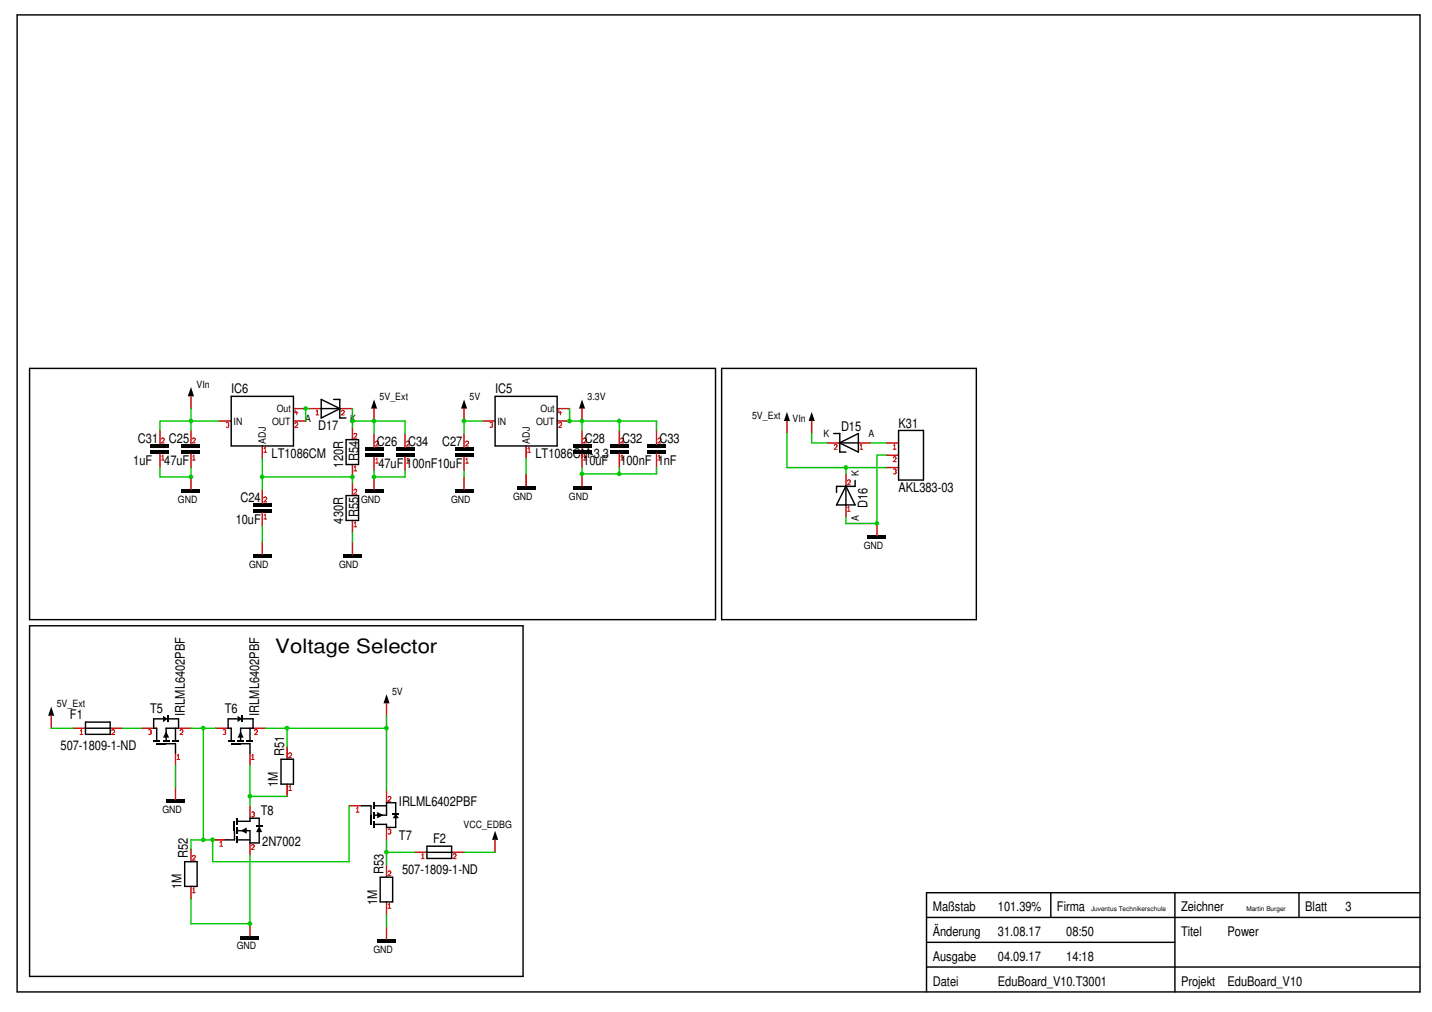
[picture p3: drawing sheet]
<svg xmlns="http://www.w3.org/2000/svg" width="297mm" height="210mm" viewBox="0 0 297 210" stroke-linecap="round" stroke-linejoin="round" font-family="sans-serif">
<path d="M6.1 76.4h142.3v52.1h-142.3zM149.7 76.4h52.8v52.1h-52.8zM48 82.2h12.9v10.3h-12.9zM66.6 82.8l3.9 2-3.9 1.9zM66.6 84.8h3.9M69.2 82.8h1.3v3.9h1.3M102.7 82.2h12.9v10.3h-12.9zM6.1 129.8h102.4v72.7h-102.4z" fill="none" stroke="#000001" stroke-width=".3"/>
<path d="M45.4 87.3h2.6M54.4 92.5v2.6M60.9 84.8h2.5M60.9 87.3h2.5M64.1 84.8h2.5M70.5 84.8h2.6M100.1 87.3h2.6M109.1 92.5v2.6M115.6 84.8h2.5M115.6 87.3h2.5" fill="none" stroke="#c80000" stroke-width=".3"/>
<g fill="none" stroke="#c80000" stroke-width=".21">
<path d="M46.9 87.7h.5v.4M47.3 88.1h.1M47.4 88.1v.5h-.5M54.7 93.8h.6M54.8 93l.2-.2v1M61.2 87.9l.2-.3 .3 .1v.4l-.5 .5h.6M61.3 85.1l-.1 .5h.6M61.5 85.3v.8M65.5 86.1h.6M65.6 85.3l.2-.2v1M70.8 85.3l.2-.2 .3 .1v.4l-.5 .5h.6M101.6 87.7a.32 .32 0 0 1 .4 0 .32 .32 0 0 1 .2 .3l-.1 .1"/>
<path d="M102 88.1h.1M102.1 88.1l.1 .3a.33 .33 0 0 1-.6 .2M109.4 93.8h.7M109.5 93l.3-.2v1M115.9 87.9v-.2a.32 .32 0 0 1 .4 0 .32 .32 0 0 1 .2 .3l-.6 .6h.6M115.9 85.1v.5h.6M116.2 85.3v.8"/>
</g>
<g fill="#000001">
<path d="M82.1 92.8h3.9v.7h-3.9z" fill-rule="evenodd"/>
<path d="M82.1 94.1h3.9v.6h-3.9z" fill-rule="evenodd"/>
</g>
<path d="M84 89.9v2.9M84 94.7v2.9" fill="none" stroke="#c80000" stroke-width=".3"/>
<path d="M84.3 91.7a.32 .32 0 0 1 .4-.2 .32 .32 0 0 1 .3 .3l-.7 .7h.7M84.3 96.1h.7M84.4 95.3l.2-.3v1.1" fill="none" stroke="#c80000" stroke-width=".21"/>
<g fill="#000001">
<path d="M134.2 92.2h3.9v.6h-3.9z" fill-rule="evenodd"/>
<path d="M134.2 93.5h3.9v.6h-3.9z" fill-rule="evenodd"/>
</g>
<path d="M136.2 89.3v2.9M136.2 94.1v2.9" fill="none" stroke="#c80000" stroke-width=".3"/>
<path d="M136.5 91.1a.32 .32 0 0 1 .3-.3 .32 .32 0 0 1 .3 .4l-.6 .7h.6M136.5 95.4h.6M136.6 94.7l.2-.3v1" fill="none" stroke="#c80000" stroke-width=".21"/>
<g fill="#000001">
<path d="M126.5 92.2h3.9v.6h-3.9z" fill-rule="evenodd"/>
<path d="M126.5 93.5h3.9v.6h-3.9z" fill-rule="evenodd"/>
</g>
<path d="M128.5 89.3v2.9M128.5 94.1v2.9" fill="none" stroke="#c80000" stroke-width=".3"/>
<path d="M128.8 91.1l.2-.3 .3 .1v.5l-.5 .5h.6M128.8 95.4h.6M128.8 94.7l.3-.3v1" fill="none" stroke="#c80000" stroke-width=".21"/>
<g fill="#000001">
<path d="M31.2 92.2h3.9v.6h-3.9z" fill-rule="evenodd"/>
<path d="M31.2 93.5h3.9v.6h-3.9z" fill-rule="evenodd"/>
</g>
<path d="M33.2 89.3v2.9M33.2 94.1v2.9M171.6 91.9h2.6M175.5 98.3v2.5M178.1 91.9h2.5M175.5 104.7v2.6M15.2 151h2.5M22.9 151h2.5M86 176.8h2.6M93.7 176.8h2.6" fill="none" stroke="#c80000" stroke-width=".3"/>
<g fill="none" stroke="#c80000" stroke-width=".21">
<path d="M33.5 91.1l.2-.3 .3 .1v.5l-.5 .5h.6M33.5 95.4h.6M33.6 94.7l.2-.3v1M173.1 92.4l.2-.2h.3v.5l-.5 .5h.5M175.8 99.8l.2-.3 .3 .1v.4l-.5 .5h.6M178.3 93.2h.6M178.4 92.4l.2-.2v1M175.8 106h.6M175.8 105.3l.3-.3v1M16.6 152.4h.6M16.7 151.6l.2-.3v1.1M23.2 151.6a.32 .32 0 0 1 .3-.3 .32 .32 0 0 1 .3 .4l-.6 .7h.6"/>
<path d="M87.4 178.1h.6M87.5 177.3l.2-.2v1M94 177.3a.32 .32 0 0 1 .3-.2 .32 .32 0 0 1 .3 .3l-.6 .7h.6"/>
</g>
<g fill="none" stroke="#000001" stroke-width=".3">
<path d="M3.6 3.1h291v202.6h-291zM172.9 89.9h1.3v3.9h1.3M174.2 91.9l3.9-2v3.9zM174.2 91.9h3.9M177.4 99.7v1.2h-3.9v1.3M175.5 100.8l1.9 3.9h-3.9zM175.5 100.8v3.9M17.7 151h5.2M17.7 149.8h5.2v2.5h-5.2zM88.6 176.8h5.1M88.6 175.5h5.1v2.6h-5.1zM192.2 195.5h51.5"/>
<path d="M192.2 190.3h102.4M218 185.2v5.1M243.7 185.2v20.5M269.4 185.2v5.1M294.6 185.2h-102.4v20.5M192.2 200.6h102.4"/>
</g>
<path d="M163.2 85.4l.7 1.9h-1.3z" fill="#000001"/>
<path d="M163.2 87.3v2.6" fill="none" stroke="#c80000" stroke-width=".3"/>
<path d="M168.4 85.4l.6 1.9h-1.3z" fill="#000001"/>
<path d="M168.4 87.3v2.6" fill="none" stroke="#c80000" stroke-width=".3"/>
<path d="M180 111.2h3.8v.6h-3.8z" fill-rule="evenodd" fill="#000001"/>
<path d="M183.8 97h2.6M183.8 94.4h2.6M183.8 91.9h2.6M181.9 108.6v2.6" fill="none" stroke="#c80000" stroke-width=".3"/>
<path d="M185.3 95l.2-.3 .3 .1v.4l-.5 .6h.6M185.3 93.2h.6M185.3 97.4h.5v.4M185.3 92.4l.3-.2v1M185.7 97.8h.1M185.8 97.8v.4h-.5" fill="none" stroke="#c80000" stroke-width=".21"/>
<path d="M186.4 89.3h5.2v10.3h-5.2z" fill="none" stroke="#000001" stroke-width=".3"/>
<path d="M118.8 100.8h3.9v.7h-3.9z" fill-rule="evenodd" fill="#000001"/>
<path d="M120.7 98.3v2.5" fill="none" stroke="#c80000" stroke-width=".3"/>
<path d="M94.3 101.5h3.9v.7h-3.9z" fill-rule="evenodd" fill="#000001"/>
<path d="M96.3 98.9v2.6" fill="none" stroke="#c80000" stroke-width=".3"/>
<path d="M75.6 101.5h3.9v.7h-3.9z" fill-rule="evenodd" fill="#000001"/>
<path d="M77.6 98.9v2.6" fill="none" stroke="#c80000" stroke-width=".3"/>
<path d="M37.7 101.5h3.8v.7h-3.8z" fill-rule="evenodd" fill="#000001"/>
<path d="M39.6 98.9v2.6" fill="none" stroke="#c80000" stroke-width=".3"/>
<g fill="#000001">
<path d="M118.8 92.2h3.9v.6h-3.9z" fill-rule="evenodd"/>
<path d="M118.8 93.5h3.9v.6h-3.9z" fill-rule="evenodd"/>
</g>
<path d="M120.7 89.3v2.9M120.7 94.1v2.9" fill="none" stroke="#c80000" stroke-width=".3"/>
<path d="M121 91.1a.32 .32 0 0 1 .4-.3 .32 .32 0 0 1 .3 .4l-.7 .7h.7M121 95.4h.7M121.1 94.7l.2-.3v1" fill="none" stroke="#c80000" stroke-width=".21"/>
<g fill="#000001">
<path d="M94.3 92.8h3.9v.7h-3.9z" fill-rule="evenodd"/>
<path d="M94.3 94.1h3.9v.6h-3.9z" fill-rule="evenodd"/>
</g>
<path d="M96.3 89.9v2.9M96.3 94.7v2.9" fill="none" stroke="#c80000" stroke-width=".3"/>
<path d="M96.6 91.7a.32 .32 0 0 1 .3-.2 .32 .32 0 0 1 .3 .3l-.6 .7h.6M96.6 96.1h.6M96.6 95.3l.3-.3v1.1" fill="none" stroke="#c80000" stroke-width=".21"/>
<g fill="#000001">
<path d="M75.6 92.8h3.9v.7h-3.9z" fill-rule="evenodd"/>
<path d="M75.6 94.1h3.9v.6h-3.9z" fill-rule="evenodd"/>
</g>
<path d="M77.6 89.9v2.9M77.6 94.7v2.9" fill="none" stroke="#c80000" stroke-width=".3"/>
<path d="M77.9 91.7a.32 .32 0 0 1 .3-.2 .32 .32 0 0 1 .3 .3l-.6 .7h.6M77.9 96.1h.6M78 95.3l.2-.3v1.1" fill="none" stroke="#c80000" stroke-width=".21"/>
<g fill="#000001">
<path d="M37.7 92.2h3.8v.6h-3.8z" fill-rule="evenodd"/>
<path d="M37.7 93.5h3.8v.6h-3.8z" fill-rule="evenodd"/>
</g>
<path d="M39.6 89.3v2.9M39.6 94.1v2.9" fill="none" stroke="#c80000" stroke-width=".3"/>
<path d="M39.9 91.1l.2-.3 .3 .1v.5l-.5 .5h.6M39.9 95.4h.6M40 94.7l.2-.3v1" fill="none" stroke="#c80000" stroke-width=".21"/>
<g fill="#000001">
<path d="M52.5 104.4h3.8v.6h-3.8z" fill-rule="evenodd"/>
<path d="M52.5 105.7h3.8v.6h-3.8z" fill-rule="evenodd"/>
</g>
<path d="M54.4 101.5v2.9M54.4 106.3v2.9" fill="none" stroke="#c80000" stroke-width=".3"/>
<path d="M54.7 103.3l.2-.2 .3 .1v.4l-.5 .5h.6M54.7 107.7h.6M54.8 106.9l.2-.3v1.1" fill="none" stroke="#c80000" stroke-width=".21"/>
<path d="M107.2 100.8h3.9v.7h-3.9z" fill-rule="evenodd" fill="#000001"/>
<path d="M109.1 98.3v2.5" fill="none" stroke="#c80000" stroke-width=".3"/>
<path d="M120.7 82.8l.7 2h-1.3z" fill="#000001"/>
<path d="M120.7 84.8v2.5" fill="none" stroke="#c80000" stroke-width=".3"/>
<path d="M96.3 82.8l.6 2h-1.3z" fill="#000001"/>
<path d="M73.1 88.6v2.6M73.1 96.4v2.5M96.3 84.8v2.5M73.1 100.2v2.6M73.1 107.9v2.6" fill="none" stroke="#c80000" stroke-width=".3"/>
<path d="M73.4 90.1l.2-.2 .3 .1v.4l-.5 .5h.6M73.4 97.7h.6M73.5 96.9l.2-.3v1.1M73.4 101.7l.2-.2 .3 .1v.4l-.5 .5h.6M73.4 109.3h.6M73.5 108.5l.2-.3v1.1" fill="none" stroke="#c80000" stroke-width=".21"/>
<path d="M71.8 91.2h2.6v5.2h-2.6zM71.8 102.8h2.6v5.1h-2.6z" fill="none" stroke="#000001" stroke-width=".3"/>
<path d="M71.2 115h3.8v.7h-3.8z" fill-rule="evenodd" fill="#000001"/>
<path d="M73.1 112.4v2.6" fill="none" stroke="#c80000" stroke-width=".3"/>
<path d="M52.5 115h3.8v.7h-3.8z" fill-rule="evenodd" fill="#000001"/>
<path d="M54.4 112.4v2.6" fill="none" stroke="#c80000" stroke-width=".3"/>
<path d="M77.6 82.8l.6 2h-1.2z" fill="#000001"/>
<path d="M77.6 84.8v2.5" fill="none" stroke="#c80000" stroke-width=".3"/>
<path d="M39.6 80.3l.7 1.9h-1.4z" fill="#000001"/>
<path d="M39.6 82.2v2.6" fill="none" stroke="#c80000" stroke-width=".3"/>
<path d="M102.7 172.3l.6 1.9h-1.2z" fill="#000001"/>
<path d="M102.7 174.2v2.6" fill="none" stroke="#c80000" stroke-width=".3"/>
<path d="M80.2 144l.6 1.9h-1.3z" fill="#000001"/>
<path d="M80.2 145.9v2.6" fill="none" stroke="#c80000" stroke-width=".3"/>
<path d="M78.2 194.8h3.9v.7h-3.9z" fill-rule="evenodd" fill="#000001"/>
<path d="M80.2 192.2v2.6" fill="none" stroke="#c80000" stroke-width=".3"/>
<path d="M49.9 194.1h3.9v.7h-3.9z" fill-rule="evenodd" fill="#000001"/>
<path d="M51.9 191.6v2.5" fill="none" stroke="#c80000" stroke-width=".3"/>
<path d="M34.5 165.9h3.8v.6h-3.8z" fill-rule="evenodd" fill="#000001"/>
<path d="M36.4 163.3v2.6" fill="none" stroke="#c80000" stroke-width=".3"/>
<path d="M10.6 146.6l.7 1.9h-1.3z" fill="#000001"/>
<path d="M10.6 148.5v2.5M59.6 154.9v2.6M39.6 176.1v2.6M59.6 162.6v2.6M80.2 179.4v2.5M39.6 183.9v2.5M80.2 187.1v2.6" fill="none" stroke="#c80000" stroke-width=".3"/>
<path d="M59.9 156.4a.32 .32 0 0 1 .3-.2 .32 .32 0 0 1 .3 .3l-.6 .7h.6M39.9 177.7l.2-.3 .3 .1 .1 .3-.6 .6h.6M59.9 164h.6M59.9 163.2l.3-.3v1.1M39.9 185.2h.6M40 184.4l.2-.3v1.1M80.5 180.9l.2-.3 .3 .1v.4l-.5 .5h.6M80.5 188.4h.6M80.6 187.6l.2-.2v1" fill="none" stroke="#c80000" stroke-width=".21"/>
<path d="M58.3 157.5h2.6v5.1h-2.6zM38.3 178.7h2.6v5.2h-2.6zM78.9 181.9h2.5v5.2h-2.5z" fill="none" stroke="#000001" stroke-width=".3"/>
<g fill="#000001">
<path d="M49.9 172.3l1.3-.7v1.3z"/>
<path d="M53.8 171.3l.6 1.3h-1.3z"/>
</g>
<path d="M44.1 174.2h2.6M51.9 167.1v2.6M51.9 174.8v2.6" fill="none" stroke="#c80000" stroke-width=".3"/>
<path d="M45.5 175.5h.7M45.6 174.8l.3-.3v1M52.2 175.4l.2-.2 .3 .1v.4l-.5 .5h.5M52.2 168.5h.5v.4M52.6 168.9h.1M52.7 168.9v.4h-.5" fill="none" stroke="#c80000" stroke-width=".21"/>
<path d="M48.5 170.3h.3v2h-.3z" fill-rule="evenodd" fill="#000001"/>
<path d="M49.3 172.3h2.6" fill="none" stroke="#000001" stroke-width=".3"/>
<g fill="#000001">
<path d="M49.1 173.6h.3v1.2h-.3z" fill-rule="evenodd"/>
<path d="M49.1 171.6h.3v1.3h-.3z" fill-rule="evenodd"/>
<path d="M49.1 169.7h.3v1.3h-.3z" fill-rule="evenodd"/>
</g>
<path d="M48.6 172.3v1.9h-1.9M49.3 174.2h2.6M49.3 170.3h2.6v-.6h1.9v1.6M51.9 172.3v2.5h1.9v-2.5" fill="none" stroke="#000001" stroke-width=".3"/>
<g fill="#000001">
<path d="M78.2 168.4l1.3 .7-1.3 .6z"/>
<path d="M82.1 168.7l.7 1h-1.4z"/>
<path d="M53.1 171.2h1.3v.2h-1.3z" fill-rule="evenodd"/>
</g>
<path d="M72.4 167.1h2.6M80.2 163.9v2.6M80.2 171.6v2.6" fill="none" stroke="#c80000" stroke-width=".3"/>
<path d="M73.9 168.4h.6M74 167.7l.2-.3v1M80.5 165.4l.2-.2 .3 .1v.4l-.5 .5h.6M80.6 172h.4v.5M80.9 172.5h.1M81 172.5v.4h-.4" fill="none" stroke="#c80000" stroke-width=".21"/>
<path d="M76.8 169.1h.3v1.9h-.3z" fill-rule="evenodd" fill="#000001"/>
<path d="M77.6 169.1h2.6" fill="none" stroke="#000001" stroke-width=".3"/>
<g fill="#000001">
<path d="M77.4 166.5h.4v1.3h-.4z" fill-rule="evenodd"/>
<path d="M77.4 168.4h.4v1.3h-.4z" fill-rule="evenodd"/>
<path d="M77.4 170.3h.4v1.3h-.4z" fill-rule="evenodd"/>
</g>
<path d="M75 167.1h2v2M77.6 167.1h2.6M82.1 168.7v-2.2h-1.9v2.6M82.1 169.4v2.2h-1.9v-.6h-2.6" fill="none" stroke="#000001" stroke-width=".3"/>
<g fill="#000001">
<path d="M49.9 151.7l.6 1.3h-1.2z"/>
<path d="M49.3 148.5l.9 .6-.9 .7z"/>
<path d="M81.4 168.6h1.4v.3h-1.4z" fill-rule="evenodd"/>
</g>
<path d="M44.7 151h2.6M51.9 156.2v2.5M52.5 151h2.6" fill="none" stroke="#c80000" stroke-width=".3"/>
<path d="M46.3 151.4h.4v.4M46.6 151.8h.1M46.7 151.8v.5h-.4M52.2 157.5h.5M52.2 156.8l.2-.3v1M52.8 151.6l.2-.3 .3 .1v.4l-.5 .6h.6" fill="none" stroke="#c80000" stroke-width=".21"/>
<path d="M48 154.1h1.9v.3h-1.9z" fill-rule="evenodd" fill="#000001"/>
<path d="M49.9 151v2.6" fill="none" stroke="#000001" stroke-width=".3"/>
<g fill="#000001">
<path d="M51.2 153.5h1.3v.3h-1.3z" fill-rule="evenodd"/>
<path d="M49.3 153.5h1.2v.3h-1.2z" fill-rule="evenodd"/>
<path d="M47.3 153.5h1.3v.3h-1.3z" fill-rule="evenodd"/>
</g>
<path d="M49.6 149.1h-2.3v1.9h.7v2.6M49.9 154.3h2v1.9M50.2 149.1h2.3v1.9h-2.6M51.9 151v2.6" fill="none" stroke="#000001" stroke-width=".3"/>
<g fill="#000001">
<path d="M34.5 151.7l.6 1.3h-1.3z"/>
<path d="M33.8 148.5l1 .6-1 .7z"/>
<path d="M50.1 148.5h.3v1.3h-.3z" fill-rule="evenodd"/>
</g>
<path d="M29.3 151h2.6M36.4 156.2v2.5M37 151h2.6" fill="none" stroke="#c80000" stroke-width=".3"/>
<path d="M30.8 151.4a.32 .32 0 0 1 .4 0 .32 .32 0 0 1 .2 .3l-.1 .1M31.2 151.8h.1M31.3 151.8l.1 .3a.33 .33 0 0 1-.6 .2M36.7 157.5h.6M36.8 156.8l.2-.3v1M37.3 151.6l.2-.3 .4 .1v.4l-.6 .6h.6" fill="none" stroke="#c80000" stroke-width=".21"/>
<path d="M32.5 154.1h2v.3h-2z" fill-rule="evenodd" fill="#000001"/>
<path d="M34.5 151v2.6" fill="none" stroke="#000001" stroke-width=".3"/>
<g fill="#000001">
<path d="M35.7 153.5h1.3v.3h-1.3z" fill-rule="evenodd"/>
<path d="M33.8 153.5h1.3v.3h-1.3z" fill-rule="evenodd"/>
<path d="M31.9 153.5h1.3v.3h-1.3z" fill-rule="evenodd"/>
</g>
<path d="M34.1 149.1h-2.2v1.9h.6v2.6M34.5 154.3h1.9v1.9M34.8 149.1h2.2v1.9h-2.5M36.4 151v2.6" fill="none" stroke="#000001" stroke-width=".3"/>
<path d="M34.6 148.5h.3v1.3h-.3z" fill-rule="evenodd" fill="#000001"/>
<circle cx="63.4" cy="84.7" r=".49" fill="#00c800"/>
<path d="M64.1 84.8h-.7v2.5M180.6 91.9h3.2M25.4 151h3.9" fill="none" stroke="#00c800" stroke-width=".3"/>
<circle cx="80.2" cy="176.8" r=".49" fill="#00c800"/>
<path d="M73.1 98.9v1.3M80.2 174.2v5.2M80.2 176.8h5.8" fill="none" stroke="#00c800" stroke-width=".3"/>
<circle cx="54.4" cy="98.9" r=".49" fill="#00c800"/>
<path d="M54.4 95.1v6.4" fill="none" stroke="#00c800" stroke-width=".3"/>
<circle cx="73.1" cy="98.9" r=".49" fill="#00c800"/>
<path d="M54.4 98.9h18.7" fill="none" stroke="#00c800" stroke-width=".3"/>
<g fill="#00c800">
<circle cx="42.1" cy="174.2" r=".48"/>
<circle cx="42.1" cy="151" r=".48"/>
</g>
<path d="M39.6 151h5.1M42.2 151v23.2M44.1 174.2h-4.5v1.9" fill="none" stroke="#00c800" stroke-width=".3"/>
<circle cx="44.1" cy="174.2" r=".49" fill="#00c800"/>
<path d="M72.4 167.1v11.6h-28.3v-4.5" fill="none" stroke="#00c800" stroke-width=".3"/>
<circle cx="51.8" cy="165.2" r=".49" fill="#00c800"/>
<path d="M51.9 158.7v8.4M51.9 165.2h7.7" fill="none" stroke="#00c800" stroke-width=".3"/>
<circle cx="73.1" cy="87.3" r=".49" fill="#00c800"/>
<path d="M73.1 84.8v3.8M73.1 87.3h10.9v2.6M163.2 89.9v7.1h12.3" fill="none" stroke="#00c800" stroke-width=".3"/>
<circle cx="175.4" cy="97" r=".49" fill="#00c800"/>
<path d="M183.8 97h-8.3v1.3M10.6 151h4.6" fill="none" stroke="#00c800" stroke-width=".3"/>
<circle cx="77.6" cy="87.3" r=".49" fill="#00c800"/>
<path d="M77.6 87.3v2.6M96.3 176.8h6.4" fill="none" stroke="#00c800" stroke-width=".3"/>
<circle cx="96.2" cy="87.3" r=".49" fill="#00c800"/>
<path d="M100.1 87.3h-3.8v2.6" fill="none" stroke="#00c800" stroke-width=".3"/>
<circle cx="80.2" cy="151" r=".49" fill="#00c800"/>
<path d="M55.1 151h25.1M59.6 151v3.9" fill="none" stroke="#00c800" stroke-width=".3"/>
<circle cx="59.5" cy="151" r=".49" fill="#00c800"/>
<path d="M45.4 87.3h-12.2v2M168.4 89.9v2h3.2M80.2 148.5v15.4" fill="none" stroke="#00c800" stroke-width=".3"/>
<circle cx="39.6" cy="87.3" r=".49" fill="#00c800"/>
<path d="M39.6 84.8v4.5" fill="none" stroke="#00c800" stroke-width=".3"/>
<circle cx="118.1" cy="87.3" r=".49" fill="#00c800"/>
<path d="M118.1 84.8v2.5h2.6M136.2 87.3v2" fill="none" stroke="#00c800" stroke-width=".3"/>
<circle cx="128.4" cy="87.3" r=".48" fill="#00c800"/>
<path d="M120.7 87.3h15.5M128.5 87.3v2" fill="none" stroke="#00c800" stroke-width=".3"/>
<circle cx="120.7" cy="87.3" r=".49" fill="#00c800"/>
<path d="M109.1 95.1v3.2M120.7 87.3v2M120.7 98.3h7.8" fill="none" stroke="#00c800" stroke-width=".3"/>
<circle cx="128.4" cy="98.3" r=".48" fill="#00c800"/>
<path d="M136.2 97v1.3h-7.7" fill="none" stroke="#00c800" stroke-width=".3"/>
<circle cx="120.7" cy="98.3" r=".49" fill="#00c800"/>
<path d="M128.5 97v1.3" fill="none" stroke="#00c800" stroke-width=".3"/>
<circle cx="77.6" cy="98.9" r=".49" fill="#00c800"/>
<path d="M84 97.6v1.3h-6.4" fill="none" stroke="#00c800" stroke-width=".3"/>
<circle cx="39.6" cy="98.9" r=".49" fill="#00c800"/>
<path d="M33.2 97v1.9h6.4M175.5 107.3v1.3h6.4" fill="none" stroke="#00c800" stroke-width=".3"/>
<circle cx="181.9" cy="108.6" r=".49" fill="#00c800"/>
<path d="M39.6 97v1.9M77.6 97.6v1.3M96.3 97.6v1.3M120.7 97v1.3M183.8 94.4h-1.9v14.2M54.4 109.2v3.2M73.1 110.5v1.9M36.4 158.7v4.6M80.2 189.7v2.5" fill="none" stroke="#00c800" stroke-width=".3"/>
<circle cx="51.8" cy="191.6" r=".49" fill="#00c800"/>
<path d="M51.9 177.4v14.2h-12.3v-5.2" fill="none" stroke="#00c800" stroke-width=".3"/>
<text font-size="4.1" fill="#000001" x="57.1" y="135.3">Voltage Selector</text>
<g font-size="2.8" fill="#000001">
<text x="48" y="81.5">IC6</text>
<text x="102.7" y="81.5">IC5</text>
<text x="66" y="89.3">D17</text>
<text x="174.5" y="89.4">D15</text>
<text x="186.4" y="88.8">K31</text>
<text x="28.6" y="91.9">C31</text>
<text x="35" y="91.9">C25</text>
<text x="56.3" y="95.1">LT1086CM</text>
<text x="74.4" y="95.7" transform="rotate(-90 74.4 95.7)">R54</text>
<text x="78.2" y="92.6">C26</text>
<text x="84.7" y="92.6">C34</text>
<text x="91.7" y="92.6">C27</text>
<text x="111.1" y="95.1">LT1086CM-3.3</text>
<text x="121.3" y="91.9">C28</text>
<text x="129.1" y="91.9">C32</text>
<text x="136.8" y="91.9">C33</text>
<text x="27.6" y="96.4">1uF</text>
<text x="34.1" y="96.4">47uF</text>
<text x="71.2" y="97" transform="rotate(-90 71.2 97)">120R</text>
<text x="78.5" y="97.1">47uF</text>
<text x="84.3" y="97.1">100nF10uF</text>
<text x="121" y="96.4">10uF</text>
<text x="128.7" y="96.4">100nF</text>
<text x="136.4" y="96.4">1nF</text>
<text x="49.9" y="104.2">C24</text>
<text x="74.4" y="107.3" transform="rotate(-90 74.4 107.3)">R55</text>
<text x="180" y="105.4" transform="rotate(-90 180 105.4)">D16</text>
<text x="186.4" y="102.1">AKL383-03</text>
<text x="48.9" y="108.7">10uF</text>
<text x="71.2" y="108.6" transform="rotate(-90 71.2 108.6)">430R</text>
<text x="14.5" y="149.1">F1</text>
<text x="31.2" y="147.9">T5</text>
<text x="38.3" y="148.5" transform="rotate(-90 38.3 148.5)">IRLML6402PBF</text>
<text x="46.6" y="147.9">T6</text>
<text x="53.8" y="148.5" transform="rotate(-90 53.8 148.5)">IRLML6402PBF</text>
<text x="12.6" y="155.5">507-1809-1-ND</text>
<text x="58.9" y="156.8" transform="rotate(-90 58.9 156.8)">R51</text>
<text x="57.7" y="163.3" transform="rotate(-90 57.7 163.3)">1M</text>
<text x="82.8" y="167.2">IRLML6402PBF</text>
<text x="54.1" y="169.1">T8</text>
<text x="38.9" y="178.1" transform="rotate(-90 38.9 178.1)">R52</text>
<text x="54.4" y="175.5">2N7002</text>
<text x="82.8" y="174.3">T7</text>
<text x="89.8" y="174.8">F2</text>
<text x="37.7" y="184.5" transform="rotate(-90 37.7 184.5)">1M</text>
<text x="79.5" y="181.3" transform="rotate(-90 79.5 181.3)">R53</text>
<text x="83.4" y="181.3">507-1809-1-ND</text>
<text x="78.2" y="187.7" transform="rotate(-90 78.2 187.7)">1M</text>
<text x="193.5" y="189">Maßstab</text>
<text x="207" y="189">101.39%</text>
<text x="219.2" y="189">Firma</text>
<text x="245" y="189">Zeichner</text>
<text x="270.8" y="189">Blatt</text>
<text x="279.1" y="189">3</text>
<text x="193.5" y="194.1">Änderung</text>
<text x="207" y="194.1">31.08.17</text>
<text x="221.2" y="194.1">08:50</text>
<text x="245" y="194.1">Titel</text>
<text x="254.6" y="194.1">Power</text>
<text x="193.5" y="199.3">Ausgabe</text>
<text x="207" y="199.3">04.09.17</text>
<text x="221.2" y="199.3">14:18</text>
<text x="193.5" y="204.5">Datei</text>
<text x="207" y="204.5">EduBoard_V10.T3001</text>
<text x="245" y="204.5">Projekt</text>
<text x="254.6" y="204.5">EduBoard_V10</text>
</g>
<g font-size="2.1" fill="#000001">
<text x="40.8" y="80.4">VIn</text>
<text x="78.7" y="83">5V_Ext</text>
<text x="97.4" y="83">5V</text>
<text x="121.9" y="83">3.3V</text>
<text x="48.5" y="88.1">IN</text>
<text x="56.5" y="88.1">OUT</text>
<text x="57.4" y="85.5">Out</text>
<text x="63.3" y="87.5">A</text>
<text x="72.6" y="87.5">K</text>
<text x="103.2" y="88.1">IN</text>
<text x="111.2" y="88.1">OUT</text>
<text x="112.1" y="85.5">Out</text>
<text x="156" y="86.8">5V_Ext</text>
<text x="164.4" y="87.5">VIn</text>
<text x="55.2" y="92" transform="rotate(-90 55.2 92)">ADJ</text>
<text x="109.9" y="92" transform="rotate(-90 109.9 92)">ADJ</text>
<text x="170.8" y="90.7">K</text>
<text x="180.2" y="90.7">A</text>
<text x="178.1" y="98.7" transform="rotate(-90 178.1 98.7)">K</text>
<text x="36.9" y="104.3">GND</text>
<text x="74.9" y="104.3">GND</text>
<text x="93.6" y="104.3">GND</text>
<text x="106.4" y="103.6">GND</text>
<text x="118" y="103.6">GND</text>
<text x="178.1" y="108.1" transform="rotate(-90 178.1 108.1)">A</text>
<text x="179.2" y="113.9">GND</text>
<text x="51.7" y="117.8">GND</text>
<text x="70.4" y="117.8">GND</text>
<text x="11.8" y="146.6">5V_Ext</text>
<text x="81.3" y="144.1">5V</text>
<text x="33.7" y="168.6">GND</text>
<text x="96.1" y="171.7">VCC_EDBG</text>
<text x="49.1" y="196.9">GND</text>
<text x="77.5" y="197.6">GND</text>
</g>
<g font-size="1.4" fill="#000001">
<text x="226.3" y="189">Juventus Technikerschule</text>
<text x="258.5" y="189">Martin Burger</text>
</g>
</svg>
